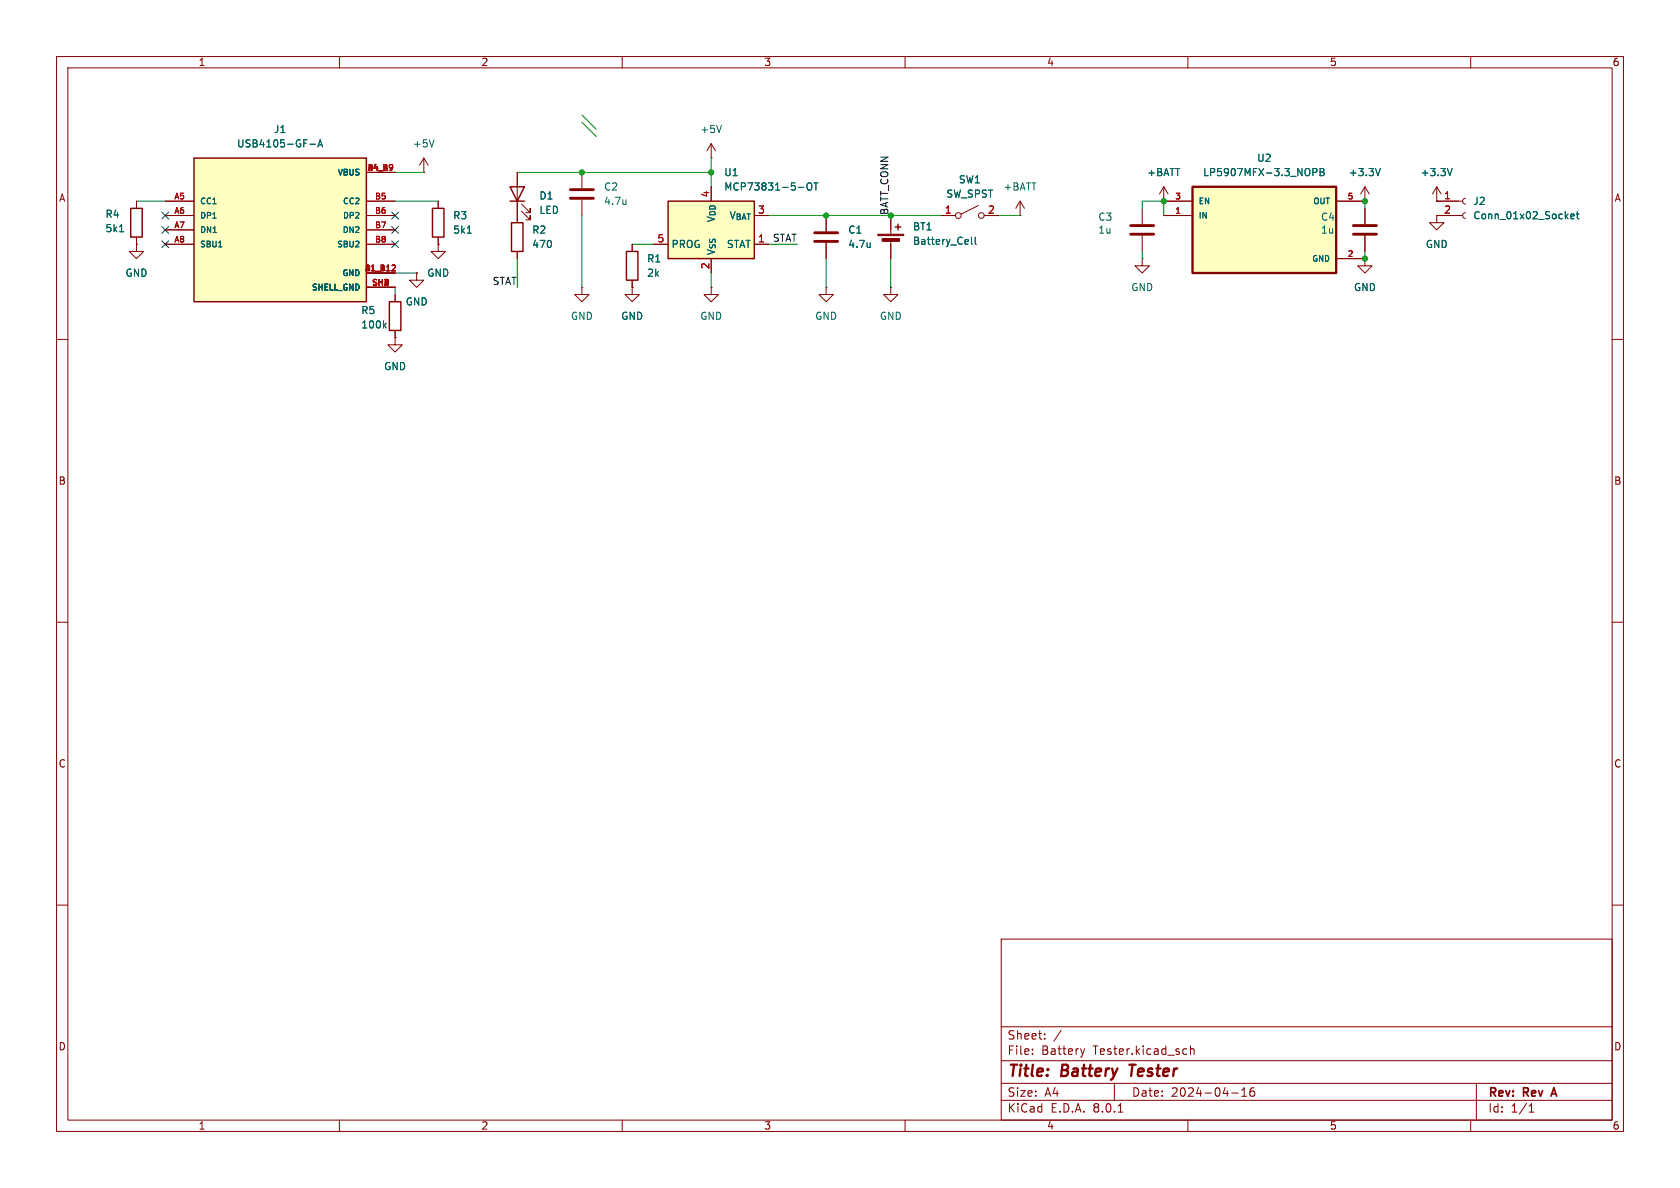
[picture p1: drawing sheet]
<svg xmlns="http://www.w3.org/2000/svg" width="297mm" height="210mm" viewBox="0 0 297 210" stroke-linecap="round" stroke-linejoin="round" font-family="sans-serif">
<g fill="none" stroke="#840000" stroke-width=".18">
<path d="M10 10h277v190h-277zM12 12h273v186h-273zM60 10v2M110 10v2M160 10v2M210 10v2M260 10v2M74.9 30.5h.1M74.9 27.9l-.7 1.3M74.9 27.9v2.6M74.9 27.9l.8 1.3M77.5 35.6v1.2"/>
<path d="M91.4 30.5v8.9M92.2 37.3l1.5 1.6v-.8v.8h-.7M92.2 36.1l1.5 1.5v-.8v.8h-.7M125.7 27.9h.1M125.7 25.4l-.7 1.3M125.7 25.4v2.5M125.7 25.4l.8 1.3M201.9 36.8v2.8M205.7 35.6h.1M205.7 33l-.7 1.3M205.7 33v2.6M205.7 33l.8 1.3"/>
<path d="M10 60h2M69.8 52.1v1.2M69.8 58.4v1.3M73.7 48.3v1.2h1.2l-1.2 1.3-1.3-1.3h1.3M73.7 48.3h.1M77.5 43.2v1.3h1.2l-1.2 1.2-1.3-1.2h1.3M77.5 43.2h.1M77.5 41.9v1.3M91.4 44.5v1.2M201.9 45.7v1.3h1.3l-1.3 1.3-1.2-1.3h1.2M201.9 45.7h.1M201.9 41.7v2.8"/>
<path d="M285 60h2M10 110h2M285 110h2M10 160h2M285 160h2M177 166h108v32h-108zM60 198v2M110 198v2M160 198v2M177 194.5h108M177 191.5h108M177 187.5h108"/>
<path d="M177 181.5h108M182.5 186.3v.1M182.5 185.5v.1M184.7 183.6v.1M184.7 182.8v.1M187.6 182.1l-1.3 2M191.7 185.4l-.3 1M197 191.5v3M197.7 196.6h.8M209.7 185.4l.1 .1M209.8 186.3l-.1 .1M210 198v2"/>
<path d="M210.5 184.9v1.5M210.5 185.5l.2-.1 .3 .1 .1 .9M217.7 193.2h1.2M219.5 193.8h.9M219.5 192.7l.5-.4v1.5M221.7 192.3a.59 .59 0 0 0-.7 .6v.6l.1 .2 .4 .1 .2-.1 .1-.5-.1-.3h-.5l-.2 .3M260 198v2M261 191.5v6.5M270.3 196.6h.9M270.3 195.5l.4-.4v1.5"/>
</g>
<path d="M274.3 193.4h.8M274.7 192.3l-.5 1.5" fill="none" stroke="#840000" stroke-width=".3"/>
<path d="M199.6 188.2h1.2M200.2 188.2l-.2 2" fill="none" stroke="#840000" stroke-width=".4"/>
<path d="M76.5 36.8h2v5.1h-2zM90.2 33h2.5l-1.3 2.6zM90.2 35.6h2.5M90.4 39.4h2.1v5.1h-2.1zM68.8 53.3h2.1v5.1h-2.1z" fill="none" stroke="#840000" stroke-width=".25"/>
<path d="M76.7 24.7l-.4 1.3M127.5 22.2l-.4 1.2M67.9 57.5l.4 .5M68.3 57.1l-.5 .5M82.6 41.2h.7" fill="none" stroke="#006464" stroke-width=".18"/>
<path d="M199.9 39.9h4.1M199.9 41.4h4.1" fill="none" stroke="#840000" stroke-width=".51"/>
<path d="M118.1 35.6h15.2v10.1h-15.2z" fill="#ffffc2"/>
<path d="M23.1 36.8h2v5.1h-2zM118.1 35.6h15.2v10.1h-15.2z" fill="none" stroke="#840000" stroke-width=".25"/>
<path d="M24.1 35.6v1.2M24.1 41.9v1.3M69.8 59.7v1.3h1.3l-1.3 1.2-1.2-1.2h1.2M69.8 59.7h.1M115.6 43.2h2.5M125.7 50.8v1.3h1.3l-1.3 1.2-1.2-1.2h1.2M125.7 50.8h.1M125.7 45.7v2.6M133.3 43.2h2.6" fill="none" stroke="#840000" stroke-width=".18"/>
<path d="M141.2 33.1h.9M142.7 32.5l.3-.2a.43 .43 0 0 1 .5 .5v.4a.42 .42 0 0 1-.4 .4 .42 .42 0 0 1-.4-.4zM143.9 32.3h.7M144.2 32.3v1.3M21.1 41h.8" fill="none" stroke="#006464" stroke-width=".18"/>
<path d="M34.3 27.9h30.5v25.4h-30.5z" fill="#ffffc2"/>
<path d="M34.3 27.9h30.5v25.4h-30.5zM158.7 39.6v1M110.7 44.5h2.1v5h-2.1zM158.2 40.1h1.1" fill="none" stroke="#840000" stroke-width=".25"/>
<g fill="none" stroke="#840000" stroke-width=".18">
<path d="M29.2 35.6h5.1M29.2 38.1h5.1M64.8 30.5h5M64.8 35.6h5M64.8 38.1h5M102.9 30.5v2.8M102.9 35.3v2.8M146 38.1v2.8M157.5 38.1v3.3M166.4 38.1h2.5M173 36.3l-3.1 1.5M174 38.1h2.5"/>
<path d="M180.3 38.1h.1M180.3 35.6l-.7 1.2M180.3 35.6v2.5M180.3 35.6l.8 1.2M241.3 35.6h.1M241.3 33l-.8 1.3M241.3 33v2.6M241.3 36.8v2.8M241.3 33l.8 1.3M29.2 40.6h5.1M29.2 43.2h5.1M64.8 48.3h5"/>
<path d="M64.8 40.6h5M64.8 43.2h5M64.8 50.8h5M102.9 50.8v1.3h1.2l-1.2 1.2-1.3-1.2h1.3M102.9 50.8h.1M111.8 50.8v1.3h1.2l-1.2 1.2-1.3-1.2h1.3M111.8 50.8h.1M111.8 43.2v1.3M111.8 49.5v1.3M146 50.8v1.3h1.3l-1.3 1.2-1.2-1.2h1.2M146 50.8h.1M146 42.9v2.8"/>
<path d="M157.5 50.8v1.3h1.2l-1.2 1.2-1.3-1.2h1.3M157.5 50.8h.1M157.5 42.4v3.3M241.3 41.7v2.8"/>
<circle cx="169.4" cy="38.1" r=".51"/>
<circle cx="173.5" cy="38.1" r=".51"/>
</g>
<path d="M69.3 47.9h.6M69.8 47v.3" fill="none" stroke="#a90000" stroke-width=".18"/>
<path d="M54.8 25.5h1M56.2 26l.4-1.3 .4 1.3M56.3 25.6h.6M110.7 35.3v.8M110.7 36l-.1 .1M244 29.8l-.4 1.3M38.6 43.6h.6M153.8 42.9v.9M153.8 43.6v.1M171.7 41.9v1.1l.2 .2M172.4 41.9v1.1l.2 .2" fill="none" stroke="#006464" stroke-width=".18"/>
<g fill="#840000" stroke="#840000" stroke-width=".18">
<path d="M155.2 41.4h4.6v.3h-4.6z"/>
<path d="M156 42.2h3v.5h-3z"/>
</g>
<path d="M100.8 35.1h4.1M100.8 33.5h4.1M239.3 39.9h4M144 42.7h4.1M144 41.1h4.1M239.3 41.4h4" fill="none" stroke="#840000" stroke-width=".51"/>
<path d="M210.8 33h25.4v15.3h-25.4z" fill="#ffffc2"/>
<path d="M210.8 33h25.4v15.3h-25.4z" fill="none" stroke="#840000" stroke-width=".41"/>
<g fill="none" stroke="#840000" stroke-width=".18">
<path d="M24.1 35.6v1.2M29.2 38.1h5.1M29.2 35.6h5.1M64.8 38.1h5M64.8 35.6h5M64.8 30.5h5M77.5 35.6v1.2M91.4 30.5v2.5M91.4 35.6v3.8M146 38.1v2.8M157.5 38.1v2.5M166.4 38.1h2.5"/>
<path d="M174 38.1h2.5M205.7 35.6h.1M205.7 38.1h5.1M205.7 35.6h5.1M236.2 35.6h5.1M241.3 35.6h.1M241.3 36.8v2.8M254 35.6h.1M254 38.1v1.3h1.3l-1.3 1.2-1.3-1.2h1.3M254 38.1h.1M254 38.1h4.6M254 35.6h4.6"/>
<path d="M254 33l-.8 1.3M254 33v2.6M254 33l.8 1.3M259.1 37.6l-.4 .1-.1 .4 .1 .4 .4 .1M259.1 35.1l-.4 .1-.1 .4 .1 .3 .4 .2M24.1 43.2v1.3h1.3l-1.3 1.2-1.2-1.2h1.2M24.1 43.2h.1M24.1 41.9v1.3M29.2 43.2h5.1M29.2 40.6h5.1M64.8 43.2h5M64.8 48.3h5"/>
<path d="M64.8 40.6h5M64.8 50.8h5M69.8 59.7h.1M69.8 52.1v1.2M69.8 58.4v1.3M73.7 48.3h.1M77.5 43.2h.1M77.5 41.9v1.3M91.4 44.5v1.2M111.8 50.8h.1M111.8 43.2v1.3M111.8 49.5v1.3"/>
<path d="M115.6 43.2h2.5M125.7 45.7v2.6M133.3 43.2h2.6M146 42.9v2.8M157.5 43.2v2.5M236.2 45.7h5.1M241.3 45.7v1.3h1.3l-1.3 1.3-1.3-1.3h1.3M241.3 45.7h.1M241.3 41.7v2.8"/>
</g>
<g fill="none" stroke="#006464" stroke-width=".18">
<path d="M54.8 25.5h1M56.2 26l.4-1.3 .4 1.3M56.3 25.6h.6M141.2 33.1h.9M142.7 32.5l.3-.2a.43 .43 0 0 1 .5 .5v.4a.42 .42 0 0 1-.4 .4 .42 .42 0 0 1-.4-.4zM143.9 32.3h.7M144.2 32.3v1.3M232.1 30.5l.6-.1 .1-.2v-.3l-.7-.1v1.3M233.4 29.8h.4l.2 .2-.2 .4 .2 .1 .1 .3-.2 .3h-.5zM233.4 30.4h.4M244 29.8l-.4 1.3M256.7 29.8l-.4 1.3"/>
<path d="M277.7 38.3l.6-.2-.1-.2-.3-.1-.2 .2 .1 .6h.4M278.7 37.8h.4M278.8 37.4v1.1l.3 .2M21.1 41h.8M38.6 43.6h.6M67.9 57.5l.4 .5M68.3 57.1l-.5 .5M82.6 41.2h.7M153.8 42.9v.9M153.8 43.6v.1M171.7 41.9v1.1l.2 .2M172.4 41.9v1.1l.2 .2"/>
</g>
<g fill="none" stroke="#009600" stroke-width=".18">
<path d="M24.1 35.6h5.1M69.8 35.6h7.7M69.8 30.5h5.1M91.4 30.5h34.3M102.9 38.1v12.7M102.9 20.3l2.5 2.6M102.9 21.6l2.5 2.5M125.7 27.9v5.1M135.9 38.1h30.5M176.5 38.1h3.8M201.9 36.8v-1.2h3.8v2.5M241.3 35.6v1.2"/>
<path d="M69.8 48.3h3.9M69.8 50.8v1.3M91.4 45.7v5.1M111.8 43.2h3.8M125.7 48.3v2.5M135.9 43.2h5.1M146 45.7v5.1M157.5 45.7v5.1M201.9 44.5v1.2M241.3 44.5v1.2"/>
</g>
<path d="M28.6 37.5l1.2 1.2M29.8 37.5l-1.2 1.2M69.2 37.5l1.3 1.2M70.5 37.5l-1.3 1.2M28.6 42.6l1.2 1.2M28.6 40l1.2 1.2M29.8 42.6l-1.2 1.2M29.8 40l-1.2 1.2M69.2 40l1.3 1.2M69.2 42.6l1.3 1.2M70.5 40l-1.3 1.2M70.5 42.6l-1.3 1.2" fill="none" stroke="#000084" stroke-width=".18"/>
<path d="M69.3 47.9h.6M69.8 47v.3" fill="none" stroke="#a90000" stroke-width=".18"/>
<g fill="#009600" stroke="#009600" stroke-width=".18">
<circle cx="205.7" cy="35.6" r=".46"/>
<circle cx="146" cy="38.1" r=".46"/>
<circle cx="241.3" cy="45.7" r=".46"/>
<circle cx="241.3" cy="35.6" r=".46"/>
<circle cx="102.9" cy="30.5" r=".46"/>
<circle cx="125.7" cy="30.5" r=".46"/>
</g>
<g font-size="2.8" fill="#840000">
<text x="178" y="190.9">Title:</text>
<text x="187.7" y="190.9">Battery</text>
<text x="200.6" y="190.9">Tester</text>
</g>
<g font-size="2.1" fill="#840000">
<text x="178" y="184">Sheet:</text>
<text x="178" y="186.7">File:</text>
<text x="184.1" y="186.7">Battery</text>
<text x="193.3" y="186.7">Tester.kicad_sch</text>
<text x="178" y="196.9">KiCad</text>
<text x="178" y="194.1">Size:</text>
<text x="184.7" y="194.1">A4</text>
<text x="185.7" y="196.9">E.D.A.</text>
<text x="193.3" y="196.9">8.0.1</text>
<text x="200" y="194.1">Date:</text>
<text x="207" y="194.1">2024-04-16</text>
<text x="263" y="194.3">Rev:</text>
<text x="263" y="196.9">Id:</text>
<text x="267.1" y="196.9">1/1</text>
<text x="269.4" y="194.3">Rev</text>
<text x="275.1" y="194.3">A</text>
</g>
<g font-size="1.8" fill="#840000">
<text x="35" y="11.9">1</text>
<text x="85" y="11.9">2</text>
<text x="135" y="11.9">3</text>
<text x="185" y="11.9">4</text>
<text x="235" y="11.9">5</text>
<text x="285" y="11.9">6</text>
<text x="10.3" y="35.9">A</text>
<text x="285.3" y="35.9">A</text>
<text x="10.3" y="85.9">B</text>
<text x="285.3" y="85.9">B</text>
<text x="10.3" y="135.9">C</text>
<text x="285.3" y="135.9">C</text>
<text x="10.3" y="185.9">D</text>
<text x="285.3" y="185.9">D</text>
<text x="35" y="199.9">1</text>
<text x="85" y="199.9">2</text>
<text x="135" y="199.9">3</text>
<text x="185" y="199.9">4</text>
<text x="235" y="199.9">5</text>
<text x="285" y="199.9">6</text>
</g>
<g font-size="1.8" fill="#006464">
<text x="48.3" y="23.7">J1</text>
<text x="123.7" y="23.7">+5V</text>
<text x="41.8" y="26.3">USB4105-GF-A</text>
<text x="72.9" y="26.3">+5V</text>
<text x="222.1" y="28.8">U2</text>
<text x="95.3" y="35.5">D1</text>
<text x="106.7" y="33.9">C2</text>
<text x="127.9" y="31.3">U1</text>
<text x="127.9" y="33.9">MCP73831-5-OT</text>
<text x="167.2" y="35.2">SW_SPST</text>
<text x="169.4" y="32.6">SW1</text>
<text x="177.3" y="33.9">+BATT</text>
<text x="202.7" y="31.3">+BATT</text>
<text x="212.6" y="31.3">LP5907MFX-3.3_NOPB</text>
<text x="238.4" y="31.3">+3.3V</text>
<text x="251.1" y="31.3">+3.3V</text>
<text x="18.6" y="38.7">R4</text>
<text x="18.6" y="41.2">5k1</text>
<text x="80" y="39">R3</text>
<text x="80" y="41.5">5k1</text>
<text x="94" y="41.5">R2</text>
<text x="95.3" y="38">LED</text>
<text x="106.7" y="36.4">4.7u</text>
<text x="128.8" y="39">V_{BAT}</text>
<text x="149.9" y="41.5">C1</text>
<text x="161.3" y="40.9">BT1</text>
<text x="194.1" y="39.2">C3</text>
<text x="194.1" y="41.5">1u</text>
<text x="233.4" y="39.2">C4</text>
<text x="233.4" y="41.5">1u</text>
<text x="260.4" y="36.4">J2</text>
<text x="260.4" y="39">Conn_01x02_Socket</text>
<text x="94" y="44">470</text>
<text x="114.3" y="46.6">R1</text>
<text x="118.6" y="44">PROG</text>
<text x="126.6" y="45.2" transform="rotate(-90 126.6 45.2)">V_{SS}V_{DD}</text>
<text x="128.4" y="44">STAT</text>
<text x="149.9" y="44">4.7u</text>
<text x="161.3" y="43.5">Battery_Cell</text>
<text x="252" y="44">GND</text>
<text x="22.1" y="49.1">GND</text>
<text x="75.4" y="49.1">GND</text>
<text x="114.3" y="49.1">2k</text>
<text x="199.9" y="51.7">GND</text>
<text x="239.3" y="51.7">GND</text>
<text x="63.8" y="55.7">R5</text>
<text x="63.8" y="58.3">100k</text>
<text x="71.6" y="54.2">GND</text>
<text x="100.8" y="56.7">GND</text>
<text x="109.7" y="56.7">GND</text>
<text x="123.7" y="56.7">GND</text>
<text x="144" y="56.7">GND</text>
<text x="155.4" y="56.7">GND</text>
<text x="67.8" y="65.6">GND</text>
</g>
<g font-size="1.8" fill="#a90000">
<text x="125.5" y="35" transform="rotate(-90 125.5 35)">4</text>
<text x="255.2" y="35.3">1</text>
<text x="133.9" y="37.8">3</text>
<text x="166.9" y="37.8">1</text>
<text x="174.6" y="37.8">2</text>
<text x="255.2" y="37.8">2</text>
<text x="116.1" y="42.9">5</text>
<text x="125.5" y="47.7" transform="rotate(-90 125.5 47.7)">2</text>
<text x="133.9" y="42.9">1</text>
</g>
<text font-size="1.8" fill="#009600" x="157.1" y="38.1" transform="rotate(-90 157.1 38.1)">BATT_CONN</text>
<g font-size="1.8" fill="#0f0f0f">
<text x="136.5" y="42.8">STAT</text>
<text x="87" y="50.5">STAT</text>
</g>
<g font-size="1.4" fill="#a90000">
<text x="30.7" y="35.3">A5</text>
<text x="64.9" y="30.2">B4_A9</text>
<text x="66.2" y="35.3">B5</text>
<text x="207.7" y="35.3">3</text>
<text x="238.1" y="35.3">5</text>
<text x="30.7" y="37.8">A6</text>
<text x="30.7" y="40.4">A7</text>
<text x="66.2" y="37.8">B6</text>
<text x="66.2" y="40.4">B7</text>
<text x="207.7" y="37.8">1</text>
<text x="30.7" y="42.9">A8</text>
<text x="66.2" y="42.9">B8</text>
<text x="238.1" y="45.5">2</text>
<text x="64.4" y="48">B1_A12</text>
<text x="65.7" y="50.5">SH1</text>
<text x="67.6" y="50.5">2</text>
</g>
<g font-size="1.4" fill="#006464">
<text x="59.6" y="31.2">VBUS</text>
<text x="35.3" y="36.3">CC1</text>
<text x="35.3" y="38.8">DP1</text>
<text x="35.3" y="41.4">DN1</text>
<text x="60.5" y="41.4">DN2</text>
<text x="60.5" y="36.3">CC2</text>
<text x="60.5" y="38.8">DP2</text>
<text x="211.8" y="38.8">IN</text>
<text x="211.8" y="36.3">EN</text>
<text x="232" y="36.3">OUT</text>
<text x="35.3" y="43.9">SBU1</text>
<text x="59.5" y="43.9">SBU2</text>
<text x="231.9" y="46.5">GND</text>
<text x="55" y="51.5">SHELL_GND</text>
<text x="60.4" y="49">GND</text>
</g>
</svg>
